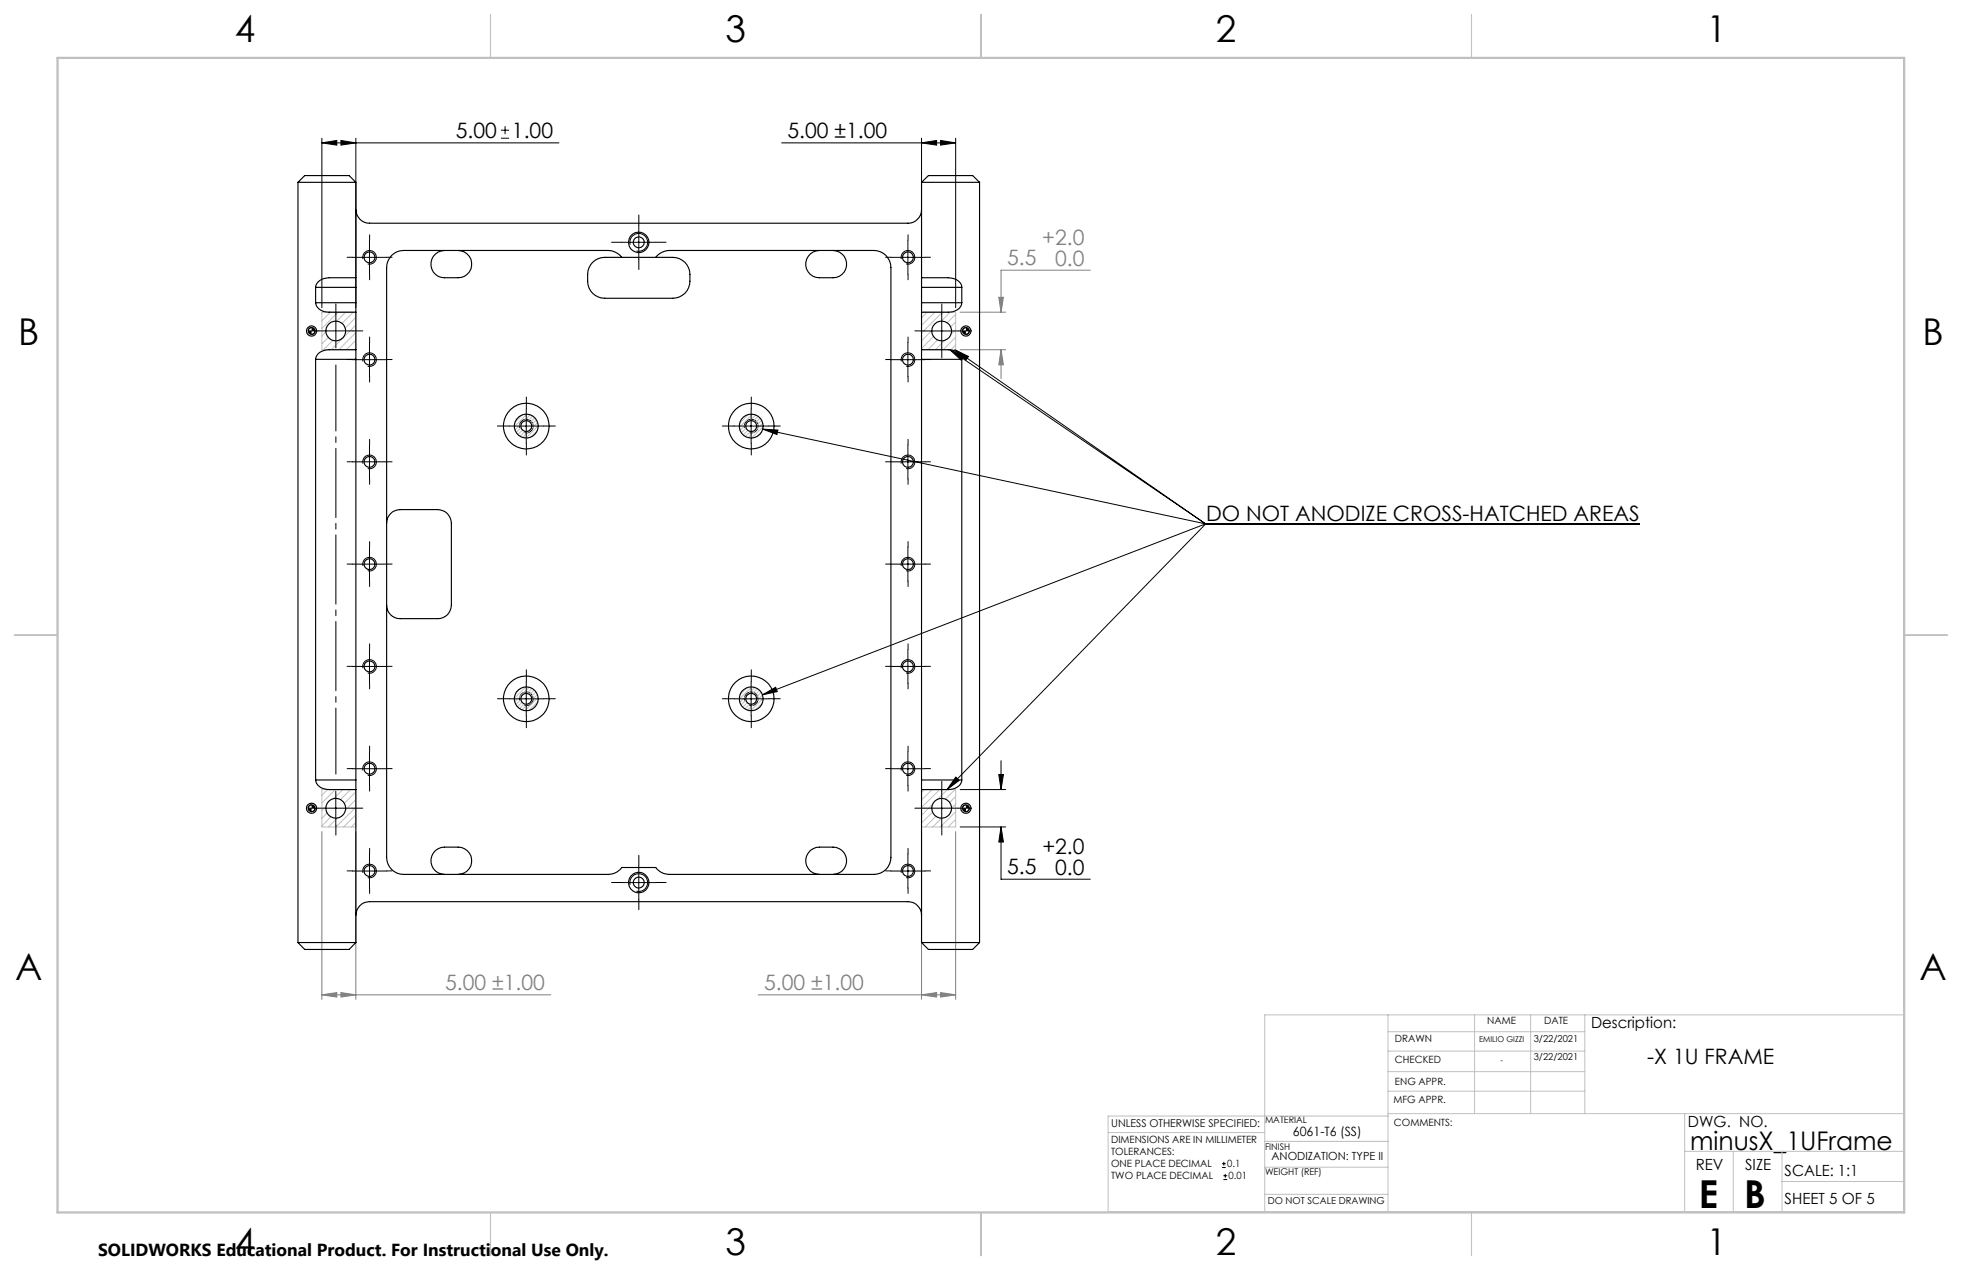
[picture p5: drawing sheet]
<svg xmlns="http://www.w3.org/2000/svg" width="432mm" height="279mm" viewBox="0 0 432 279" stroke-linecap="round" stroke-linejoin="round" font-family="sans-serif">
<g fill="none" stroke="#000" stroke-width=".22">
<path d="M70.8 31.4l3.3-.5v1zM70.8 30.4v37.3M70.8 31.4h52.2M75 30.9l3.3 .5-3.3 .5zM78.3 30.4v37.3M110.2 30.4h1.8M110.2 28.6h1.8M111.2 27.8v1.7M172 31.4h38.3M202.8 30.4v37.3M202.8 31.4l3.3-.5v1zM207 30.9l3.3 .5-3.3 .5z"/>
<path d="M210.3 30.4v37.3M77.6 56.6h7.5M79.9 57a1.51 1.51 0 0 1 1.3-1.9 1.51 1.51 0 0 1 1.6 1.6 1.51 1.51 0 0 1-1.9 1.4M81.3 52.9v7.5M136.8 53.3h7.5M138.7 53.8a1.96 1.96 0 0 1 1.7-2.4 1.96 1.96 0 0 1 2.1 2.1 1.96 1.96 0 0 1-2.4 1.7M140.6 49.6v7.5M196.1 56.6h7.5M198.4 57a1.51 1.51 0 0 1 1.3-1.9 1.51 1.51 0 0 1 1.6 1.6 1.51 1.51 0 0 1-1.9 1.4M199.8 52.9v7.5M68.6 72.1a.72 .72 0 0 0-.8 .7M69.3 72.8a.72 .72 0 0 1-.7 .8"/>
<path d="M77.6 79.1h7.5M79.9 79.5a1.51 1.51 0 0 1 1.3-1.9 1.51 1.51 0 0 1 1.6 1.7 1.51 1.51 0 0 1-1.9 1.3M81.3 75.4v7.5M196.1 79.1h7.5M198.4 79.5a1.51 1.51 0 0 1 1.3-1.9 1.51 1.51 0 0 1 1.6 1.7 1.51 1.51 0 0 1-1.9 1.3M199.8 75.4v7.5M203.5 72.8h7.5M207.3 69.1v7.5M209.1 76.9l56.2 38.4M209.1 76.9l3 1.5-.6 .8zM210.1 76.9l3 1.5-.6 .8zM210.1 76.9l55.2 38.4"/>
<path d="M212.6 72.1a.72 .72 0 0 0-.8 .7M213.3 72.8a.72 .72 0 0 1-.7 .8M81.3 97.9v7.5M112.1 93.7h7.5M114.4 94.1a1.51 1.51 0 0 1 1.3-1.9 1.51 1.51 0 0 1 1.6 1.7 1.51 1.51 0 0 1-1.9 1.3M115.8 90v7.5M161.6 93.7h7.5M163.9 94.1a1.51 1.51 0 0 1 1.3-1.9 1.51 1.51 0 0 1 1.6 1.7 1.51 1.51 0 0 1-1.9 1.3M165.3 90v7.5M167.9 94.4l3.3 .2-.2 1zM167.9 94.4l97.4 20.9M199.8 97.9v7.5"/>
<path d="M77.6 101.6h7.5M79.9 102a1.51 1.51 0 0 1 1.3-1.9 1.51 1.51 0 0 1 1.6 1.7 1.51 1.51 0 0 1-1.9 1.3M196.1 101.6h7.5M198.4 102a1.51 1.51 0 0 1 1.3-1.9 1.51 1.51 0 0 1 1.6 1.7 1.51 1.51 0 0 1-1.9 1.3M265.3 115.3h.1M265.3 115.3l-97.5 37.6M265.4 115.3h95.4M265.4 115.3l-57 58.4M77.6 124.1h7.5M79.9 124.5a1.5 1.5 0 0 1 1.3-1.9 1.5 1.5 0 0 1 1.6 1.6 1.5 1.5 0 0 1-1.9 1.4M81.3 120.4v7.5M196.1 124.1h7.5"/>
<path d="M198.4 124.5a1.5 1.5 0 0 1 1.3-1.9 1.5 1.5 0 0 1 1.6 1.6 1.5 1.5 0 0 1-1.9 1.4M199.8 120.4v7.5M77.6 146.6h7.5M79.9 147a1.51 1.51 0 0 1 1.3-1.9 1.51 1.51 0 0 1 1.6 1.6 1.51 1.51 0 0 1-1.9 1.4M81.3 142.9v7.5M112.1 153.7h7.5M114.4 154.1a1.51 1.51 0 0 1 1.3-1.9 1.51 1.51 0 0 1 1.6 1.7 1.51 1.51 0 0 1-1.9 1.3M115.8 150v7.5M161.6 153.7h7.5M163.9 154.1a1.51 1.51 0 0 1 1.3-1.9 1.51 1.51 0 0 1 1.6 1.7 1.51 1.51 0 0 1-1.9 1.3M165.3 150v7.5M167.8 152.9l2.9-1.7 .4 1z"/>
<path d="M196.1 146.6h7.5M198.4 147a1.51 1.51 0 0 1 1.3-1.9 1.51 1.51 0 0 1 1.6 1.6 1.51 1.51 0 0 1-1.9 1.4M199.8 142.9v7.5M68.6 177.1a.72 .72 0 0 0-.8 .7M69.3 177.8a.78 .78 0 0 1-.7 .8M70.2 177.8h7.4M73.9 174.1v7.5M77.6 169.1h7.5M79.9 169.5a1.51 1.51 0 0 1 1.3-1.9 1.51 1.51 0 0 1 1.6 1.6 1.51 1.51 0 0 1-1.9 1.4M81.3 165.4v7.5M196.1 169.1h7.5M198.4 169.5a1.51 1.51 0 0 1 1.3-1.9 1.51 1.51 0 0 1 1.6 1.6 1.51 1.51 0 0 1-1.9 1.4"/>
<path d="M199.8 165.4v7.5M203.5 177.8h7.5M207.3 174.1v7.5M210.4 171l.7 .7-2.7 2zM211.3 173.7h10M212.6 177.1a.72 .72 0 0 0-.8 .7M213.3 177.8a.78 .78 0 0 1-.7 .8M219.8 170.4h1l-.5 3.3zM220.3 167.4v6.3M77.6 191.6h7.5M79.9 192a1.51 1.51 0 0 1 1.3-1.9 1.51 1.51 0 0 1 1.6 1.7 1.51 1.51 0 0 1-1.9 1.3M81.3 187.9v7.5"/>
<path d="M136.8 194.2h7.5M138.7 194.7a1.95 1.95 0 0 1 1.7-2.5 1.95 1.95 0 0 1 2.1 2.1 1.95 1.95 0 0 1-2.4 1.7M140.6 190.4v7.5M196.1 191.6h7.5M198.4 192a1.51 1.51 0 0 1 1.3-1.9 1.51 1.51 0 0 1 1.6 1.7 1.51 1.51 0 0 1-1.9 1.3M199.8 187.9v7.5M211.3 181.9h10M220.3 181.9l.5 3.3h-1zM220.3 181.9v11.5h19.7M269 256.9h.8M269 256h.8M269.2 259.5h.9"/>
<path d="M269.2 258.7h.9M269.3 255.6v.8M269.7 258.3v.8"/>
</g>
<g fill="none" stroke="#808080" stroke-width=".22">
<path d="M240 59.4h-19.7v9.3M211.3 68.7h10M211.3 76.9h10M219.8 65.4h1l-.5 3.3zM220.3 76.9l.5 3.4h-1zM220.3 76.9v6.4M70.8 183v36.9M78.3 183v36.9M202.8 183v36.9M210.3 183v36.9M70.8 218.9l3.3-.5v1zM70.8 218.9h50.4"/>
<path d="M75 218.4l3.3 .5-3.3 .5zM166.9 218.9h43.4M202.8 218.9l3.3-.5v1zM207 218.4l3.3 .5-3.3 .5z"/>
</g>
<path d="M418.9 223.3v43.3" fill="none" stroke="#c0c0c0" stroke-width=".22" stroke-dasharray="15.2 1.3 1.3 1.3" stroke-dashoffset="5"/>
<g fill="none" stroke="#c0c0c0" stroke-width=".22">
<path d="M70.8 68.7h7.5v8.2h-7.5zM71 68.7l-.2 .2M71.7 73l-.9 .9M72.2 74.2l-1.4 1.4M72.7 68.7l-1.9 1.9M73.2 74.9l-2 2M74.4 68.7l-3.6 3.5M76.1 68.7l-2 2M77.8 68.7l-2.5 2.5M78.3 69.8l-2.3 2.4M78.3 71.5l-5.4 5.4M78.3 73.2l-3.7 3.7"/>
<path d="M78.3 74.9l-2.1 2M78.3 76.6l-.4 .3M202.8 68.7h7.5v8.2h-7.5zM204 68.7l-1.2 1.2M205.1 72.7l-2.3 2.3M205.5 74l-2.7 2.7M205.7 68.7l-2.9 2.9M206.3 74.8l-2.1 2.1M207.4 68.7l-4.6 4.6M208 74.9l-2.1 2M209.1 68.7l-1.9 2M210.3 69.1l-1.8 1.9"/>
<path d="M210.3 70.8l-1.1 1.1M210.3 72.5l-1 1M210.3 74.2l-2.7 2.7M210.3 75.9l-1 1M114.7 94.1l-1.1 1M114.8 93.1l-1.5 1.5M115 91.3l-1.7 1.6M115 94.6l-1 1M115.5 94.9l-1.1 1.1M116 91.1l-2.8 2.8M116.7 91.3l-1.5 1.4M117.2 91.5l-1 1.1"/>
<path d="M117.7 91.9l-1 1M118.1 92.4l-1.1 1.1M118.3 94.7l-1.5 1.5M118.3 93l-3.3 3.2M118.5 93.7l-2.8 2.7M164.2 93.4l-1.3 1.3M164.2 94.2l-1 1M164.6 94.7l-1 1M164.7 91.2l-1.9 1.9M165.2 94.9l-1.1 1.1M165.6 91.1l-2.9 2.9M166.3 91.3l-1.3 1.3"/>
<path d="M166.8 91.6l-1 1M167.3 92l-1 1M167.6 92.5l-1.1 1.1M167.6 95l-1 1M167.9 93.1l-3.2 3.2M168 93.8l-2.6 2.6M114.5 151.4l-1 1.1M114.7 153.9l-1.2 1.1M114.9 154.5l-1 1M115.4 154.8l-1.1 1.1M115.7 151.1l-2.5 2.5M116.2 154.9l-1.3 1.3"/>
<path d="M116.5 151.2l-3.2 3.2M117.1 151.4l-1.1 1.1M117.6 151.8l-1 1M118 152.2l-1.1 1.1M118.3 152.8l-1.3 1.3M118.4 154.4l-1.9 1.9M118.4 153.5l-2.9 2.9M164.1 154l-1 1.1M164.4 151.3l-1.5 1.5M164.5 154.6l-1.1 1M165 154.9l-1.1 1.1M165.4 151.1l-2.7 2.7"/>
<path d="M166 154.8l-1.5 1.4M166.1 151.2l-3.3 3.3M166.7 151.5l-1.1 1.1M167.2 151.9l-1 1M167.5 152.3l-1 1.1M167.8 152.9l-1.5 1.5M167.8 154.6l-1.6 1.6M168 153.6l-2.8 2.8M70.8 173.7h7.5v8.2h-7.5zM71.8 177.4l-1 .9M72 178.9l-1.2 1.1M72.1 173.7l-1.3 1.3"/>
<path d="M72.8 179.7l-2 2M73.8 173.7l-3 3M74.3 180l-2 1.9M75.5 173.7l-2 2M77.2 173.7l-2.3 2.2M78.3 174.2l-2.5 2.5M78.3 175.9l-2.2 2.3M78.3 177.6l-4.4 4.3M78.3 179.2l-2.7 2.7M202.8 173.7h7.5v8.2h-7.5zM203.4 173.7l-.6 .6M205.1 173.7l-2.3 2.3"/>
<path d="M205.2 178.6l-2.4 2.4M205.3 176.9l-2.5 2.5M206 179.6l-2.4 2.3M206.8 173.7l-4 4M207.3 180l-2 1.9M208.5 173.7l-2.2 2.1M210.2 173.7l-2.1 2.1M210.3 175.2l-1.3 1.3M210.3 176.9l-.9 .9M210.3 178.6l-3.3 3.3M78.3 180.9l-1 1M210.3 180.3l-1.6 1.6"/>
<path d="M305.5 223.3v43.3M305.5 235.8h43.3M305.5 231.2h43.3M305.5 227h43.3M324.5 223.3v21.7M336.9 223.3v21.7M348.8 223.3v21.7M243.9 249.2h34.4M278.3 256.8h27.2M278.3 251.1h27.3M305.5 245h113.4M305.5 240.1h43.3"/>
<path d="M305.5 245.5h-61.6v21.1h175M370.8 245v21.6M370.8 253.3h48.1M381.5 253.3v13.3M392.2 259.9h26.7M392.2 253.3v13.3M278.3 262.7h27.2M418.9 265.1v-41.8h-140.6v43.3"/>
</g>
<path d="M108 3.2v9.5M215.9 3.2v9.5M323.8 3.2v9.5M3.1 139.7h9.6M419.1 139.7h9.5M108 266.7v9.6M215.9 266.7v9.6M323.8 266.7v9.6" fill="none" stroke="#c0c0c0" stroke-width=".25"/>
<path d="M12.7 12.7h406.4v254h-406.4z" fill="none" stroke="#c0c0c0" stroke-width=".5"/>
<g fill="none" stroke="#000" stroke-width=".22" stroke-dasharray="15.2 1.3 1.3 1.3">
<path d="M77.6 56.6h-1.2M81.3 52.8v-1.2M85.1 56.6h1.2M136.8 53.3h-2.2M140.6 49.5v-2.2M140.6 57v2.3M144.3 53.3h2.3M196.1 56.6h-1.2M199.8 52.8v-1.2M203.6 56.6h1.2M70.2 72.8h-2.2M73.9 72.8v-3.8"/>
<path d="M73.9 72.8h-3.7M73.9 72.8v3.7M73.9 72.8h3.8M73.9 69v-2.1M77.6 79.1h-1.2M77.7 72.8h2.1M81.3 60.3v1.2M81.3 75.3v-1.2M85.1 79.1h1.2M196.1 79.1h-1.2M199.8 60.3v1.2M199.8 75.3v-1.2"/>
<path d="M203.5 72.8h-2.2M203.6 79.1h1.2M207.3 69v-2.1M207.3 76.5v2.2M211 72.8h2.2M81.3 97.8v-1.2M81.3 82.8v1.2M112.1 93.7h-2.6M115.8 90v-2.7M115.8 97.5v2.6M119.6 93.7h2.6M161.6 93.7h-2.6"/>
<path d="M165.3 90v-2.7M165.3 97.5v2.6M169.1 93.7h2.6M199.8 97.8v-1.2M199.8 82.8v1.2M77.6 101.6h-1.2M81.3 105.3v1.2M85.1 101.6h1.2M196.1 101.6h-1.2M199.8 105.3v1.2M203.6 101.6h1.2M77.6 124.1h-1.2"/>
<path d="M81.3 120.3v-1.2M81.3 127.8v1.2M85.1 124.1h1.2M196.1 124.1h-1.2M199.8 120.3v-1.2M199.8 127.8v1.2M203.6 124.1h1.2M77.6 146.6h-1.2M81.3 142.8v-1.2M81.3 150.3v1.2M85.1 146.6h1.2M112.1 153.7h-2.6"/>
<path d="M115.8 150v-2.7M115.8 157.5v2.6M119.6 153.7h2.6M161.6 153.7h-2.6M165.3 150v-2.7M165.3 157.5v2.6M169.1 153.7h2.6M196.1 146.6h-1.2M199.8 142.8v-1.2M199.8 150.3v1.2M203.6 146.6h1.2M70.2 177.8h-2.2"/>
<path d="M77.6 169.1h-1.2M77.7 177.8h2.1M81.3 165.3v-1.2M81.3 172.8v1.2M85.1 169.1h1.2M196.1 169.1h-1.2M199.8 165.3v-1.2M199.8 172.8v1.2M203.5 177.8h-2.2M203.6 169.1h1.2M207.3 174v-2.1M211 177.8h2.2"/>
<path d="M73.9 181.5v2.2M77.6 191.6h-1.2M81.3 187.8v-1.2M81.3 195.3v1.2M85.1 191.6h1.2M136.8 194.1h-2.2M140.6 190.4v-2.3M140.6 197.9v2.2M144.3 194.1h2.3M196.1 191.6h-1.2M199.8 187.8v-1.2M199.8 195.3v1.2"/>
<path d="M203.6 191.6h1.2M207.3 181.5v2.2"/>
</g>
<path d="M73.9 170.3v-90" fill="none" stroke="#000" stroke-width=".22" stroke-dasharray="15.2 1.3 1.3 1.3" stroke-dashoffset=".7"/>
<path d="M219.8 170.4h1l-.5 3.3zM220.3 181.9l.5 3.3h-1zM70.8 31.4l3.3-.5v1zM75 30.9l3.3 .5-3.3 .5zM202.8 31.4l3.3-.5v1zM207 30.9l3.3 .5-3.3 .5z" fill="#000"/>
<path d="M219.8 65.4h1l-.5 3.3zM220.3 76.9l.5 3.4h-1zM70.8 218.9l3.3-.5v1zM75 218.4l3.3 .5-3.3 .5zM207 218.4l3.3 .5-3.3 .5zM202.8 218.9l3.3-.5v1z" fill="#808080"/>
<path d="M67.8 177.8a.78 .78 0 0 0 .8 .8v-.8zM68.6 177.1v.7l.7-.1a.73 .73 0 0 0-.7-.6zM67.8 72.8a.72 .72 0 0 0 .8 .8v-.8zM68.6 72.1v.7h.7a.72 .72 0 0 0-.7-.7zM211.8 177.8a.71 .71 0 0 0 .8 .8v-.8zM212.6 177.1v.7h.7a.78 .78 0 0 0-.7-.7zM211.8 72.8a.67 .67 0 0 0 .8 .8v-.8zM212.6 72.1v.7h.7a.72 .72 0 0 0-.7-.7zM210.4 171l.7 .7-2.7 2zM167.8 152.9l2.9-1.7 .4 1zM167.9 94.4l3.3 .2-.2 1zM210.1 76.9l3 1.5-.6 .8zM209.1 76.9l3 1.5-.6 .8z" fill="#000"/>
<g fill="none" stroke="#000" stroke-width=".25">
<path d="M65.6 40.1l1.5-1.5h9.7l1.5 1.5M65.6 40.1h12.7M65.6 40.1v167.3M78.3 46.1a3 3 0 0 0 3 3h118.5a3 3 0 0 0 3-3M78.3 40.1v21M97.8 55.1a3 3 0 0 0-3 3 3 3 0 0 0 3 3h3a3 3 0 0 0 3-3 3 3 0 0 0-3-3M130.4 57.7a3.8 3.8 0 0 1 2.7-1.1h15a3.7 3.7 0 0 1 3.7 3.8 4.4 4.4 0 0 1-1.7 4.6l-.6 .3-1.4 .3h-15a3.7 3.7 0 0 1-3.8-3.7 4.8 4.8 0 0 1 1.1-4.2zM136.8 56.6a4 4 0 0 0-3-1.5h-45a3.7 3.7 0 0 0-3.7 3.8v129.7a3.7 3.7 0 0 0 3.7 3.8h45a3.7 3.7 0 0 0 3-1.5h7.5a3.7 3.7 0 0 0 3 1.5h45a3.7 3.7 0 0 0 3.8-3.8v-129.7a3.7 3.7 0 0 0-3.8-3.8h-45a4 4 0 0 0-3 1.5M180.3 55.1a3 3 0 0 0-3 3 3 3 0 0 0 3 3h3a3 3 0 0 0 3-3 3 3 0 0 0-3-3M202.8 40.1v21M202.8 40.1l1.5-1.5h9.8l1.5 1.5M202.8 40.1h12.8"/>
<path d="M215.6 40.1v167.3M69.5 66.6a2.61 2.61 0 0 0 3 2.1h5.8M69.5 79.1h8.8M69.5 63.2h8.8M69.5 66.6h8.8M69.5 63.2v3.4M69.5 79.1v92.5M78.3 61.1h-5.8a2.71 2.71 0 0 0-3 2.1M78.3 61.1v2.1M78.3 66.6v2.1M78.3 76.9h-5.8a2.64 2.64 0 0 0-3 2.2M78.3 76.9v2.2"/>
<path d="M78.3 63.2v3.4M78.3 68.7v8.2M78.3 79.1v92.5M202.8 76.9h5.9a2.7 2.7 0 0 1 3 2.2M202.8 61.1h5.9a2.64 2.64 0 0 1 3 2.1M202.8 76.9v2.2M202.8 61.1v2.1M202.8 66.6v2.1M202.8 79.1h8.9M202.8 63.2v3.4M202.8 68.7v8.2M202.8 79.1v92.5"/>
<path d="M202.8 63.2h8.9M202.8 66.6h8.9M211.7 66.6a2.54 2.54 0 0 1-3 2.1h-5.9M211.7 63.2v3.4M211.7 79.1v92.5M85.1 115.1a3 3 0 0 1 3-3h8.2a3 3 0 0 1 3 3v18a2.95 2.95 0 0 1-3 3h-8.2a2.95 2.95 0 0 1-3-3M69.5 171.6a2.66 2.66 0 0 0 3 2.1h5.8M69.5 171.6h8.8M78.3 171.6v2.1M78.3 173.7v33.7M202.8 171.6v2.1M202.8 171.6h8.9"/>
<path d="M202.8 173.7v33.7M211.7 171.6a2.59 2.59 0 0 1-3 2.1h-5.9M97.8 192.4a3 3 0 0 1-3-3 3 3 0 0 1 3-3h3a3 3 0 0 1 3 3 3 3 0 0 1-3 3M180.3 192.4a3 3 0 0 1-3-3 3 3 0 0 1 3-3h3a3 3 0 0 1 3 3 3 3 0 0 1-3 3M65.6 207.4l1.5 1.5h9.7l1.5-1.5M65.6 207.4h12.7M78.3 201.4a3 3 0 0 1 3-3h118.5a3 3 0 0 1 3 3M202.8 207.4l1.5 1.5h9.8l1.5-1.5M202.8 207.4h12.8"/>
<circle cx="81.3" cy="56.6" r="1.2"/>
<circle cx="140.6" cy="53.3" r="2.25"/>
<circle cx="140.6" cy="53.3" r="1.19"/>
<circle cx="199.8" cy="56.6" r="1.2"/>
<circle cx="68.6" cy="72.8" r=".75"/>
<circle cx="68.6" cy="72.8" r="1.13"/>
<circle cx="73.9" cy="72.8" r="2.17"/>
<circle cx="81.3" cy="79.1" r="1.2"/>
<circle cx="199.8" cy="79.1" r="1.2"/>
<circle cx="207.2" cy="72.8" r="2.17"/>
<circle cx="212.6" cy="72.8" r=".75"/>
<circle cx="212.6" cy="72.8" r="1.13"/>
<circle cx="115.8" cy="93.7" r="1.19"/>
<circle cx="115.8" cy="93.7" r="5"/>
<circle cx="115.8" cy="93.8" r="2.63"/>
<circle cx="165.3" cy="93.7" r="1.19"/>
<circle cx="165.3" cy="93.7" r="5"/>
<circle cx="165.3" cy="93.8" r="2.63"/>
<circle cx="81.3" cy="101.6" r="1.2"/>
<circle cx="199.8" cy="101.6" r="1.2"/>
<circle cx="81.3" cy="124.1" r="1.19"/>
<circle cx="199.8" cy="124.1" r="1.19"/>
<circle cx="81.3" cy="146.6" r="1.2"/>
<circle cx="115.8" cy="153.7" r="1.2"/>
<circle cx="115.8" cy="153.7" r="5"/>
<circle cx="115.8" cy="153.7" r="2.62"/>
<circle cx="165.3" cy="153.7" r="1.2"/>
<circle cx="165.3" cy="153.7" r="5"/>
<circle cx="165.3" cy="153.7" r="2.62"/>
<circle cx="199.8" cy="146.6" r="1.2"/>
<circle cx="68.6" cy="177.8" r=".75"/>
<circle cx="68.6" cy="177.8" r="1.13"/>
<circle cx="73.9" cy="177.8" r="2.18"/>
<circle cx="81.3" cy="169.1" r="1.2"/>
<circle cx="199.8" cy="169.1" r="1.2"/>
<circle cx="207.2" cy="177.8" r="2.18"/>
<circle cx="212.6" cy="177.8" r=".75"/>
<circle cx="212.6" cy="177.8" r="1.13"/>
<circle cx="81.3" cy="191.6" r="1.2"/>
<circle cx="140.6" cy="194.2" r="1.2"/>
<circle cx="140.6" cy="194.2" r="2.25"/>
<circle cx="199.8" cy="191.6" r="1.2"/>
</g>
<g font-size="8.5">
<text x="373.9" y="265.7">E</text>
<text x="383.8" y="265.7">B</text>
</g>
<g font-size="8.1">
<text x="51.7" y="9.3">4</text>
<text x="159.7" y="9.3">3</text>
<text x="267.6" y="9.3">2</text>
<text x="375.6" y="9.3">1</text>
<text x="4" y="76">B</text>
<text x="423.1" y="76">B</text>
<text x="3.3" y="215.7">A</text>
<text x="422.4" y="215.7">A</text>
<text x="51.7" y="276">4</text>
<text x="159.7" y="276">3</text>
<text x="267.6" y="276">2</text>
<text x="375.6" y="276">1</text>
</g>
<text font-size="5.6" x="372" y="253">minusX_1UFrame</text>
<g font-size="4.7">
<text x="100.3" y="30.3">5.00</text>
<text x="112.7" y="30.3">1.00</text>
<text x="173.3" y="30.4">5.00 ±1.00</text>
<text x="265.4" y="114.6">DO NOT ANODIZE CROSS-HATCHED AREAS</text>
<text x="229.4" y="187.9">+2.0</text>
<text x="221.6" y="192.4">5.5</text>
<text x="232.2" y="192.4">0.0</text>
<text x="362.5" y="234.1">-X 1U FRAME</text>
</g>
<g font-size="4.7" fill="#808080">
<text x="229.4" y="53.9">+2.0</text>
<text x="221.6" y="58.4">5.5</text>
<text x="232.2" y="58.4">0.0</text>
<text x="98" y="217.8">5.00 ±1.00</text>
<text x="168.2" y="217.8">5.00 ±1.00</text>
</g>
<text font-size="3.8" x="21.6" y="276.3">SOLIDWORKS Educational Product. For Instructional Use Only.</text>
<g font-size="3.4">
<text x="350.2" y="226.2">Description:</text>
<text x="371.5" y="247.9">DWG. NO.</text>
<text x="373.2" y="257.5">REV</text>
<text x="384.1" y="257.5">SIZE</text>
<text x="392.8" y="258.7">SCALE: 1:1</text>
<text x="392.8" y="264.9">SHEET 5 OF 5</text>
</g>
<text font-size="2.8" x="284.5" y="250">6061-T6 (SS)</text>
<text font-size="2.5" x="279.8" y="255.2">ANODIZATION: TYPE II</text>
<text font-size="2.4" x="244.5" y="247.8">UNLESS OTHERWISE SPECIFIED:</text>
<g font-size="2.2">
<text x="327.3" y="225.4">NAME</text>
<text x="339.8" y="225.4">DATE</text>
<text x="307" y="233.8">CHECKED</text>
<text x="307" y="229.3">DRAWN</text>
<text x="307" y="238.6">ENG APPR.</text>
<text x="306.7" y="242.7">MFG APPR.</text>
<text x="244.5" y="251.5">DIMENSIONS ARE IN MILLIMETER</text>
<text x="306.8" y="247.7">COMMENTS:</text>
<text x="244.5" y="254.2">TOLERANCES:</text>
<text x="244.5" y="256.8">ONE PLACE DECIMAL</text>
<text x="270.1" y="256.8">0.1</text>
<text x="244.5" y="259.5">TWO PLACE DECIMAL</text>
<text x="270.4" y="259.5">0.01</text>
</g>
<g font-size="2.1">
<text x="337.6" y="229.3">3/22/2021</text>
<text x="337.6" y="233.1">3/22/2021</text>
<text x="279" y="264.9">DO NOT SCALE DRAWING</text>
</g>
<g font-size="2">
<text x="278.4" y="247.1">MATERIAL</text>
<text x="278.4" y="253">FINISH</text>
<text x="278.4" y="258.5">WEIGHT (REF)</text>
</g>
<g font-size="1.8">
<text x="325.5" y="229.3">EMILIO GIZZI</text>
<text x="330.2" y="233.9">-</text>
</g>
</svg>
